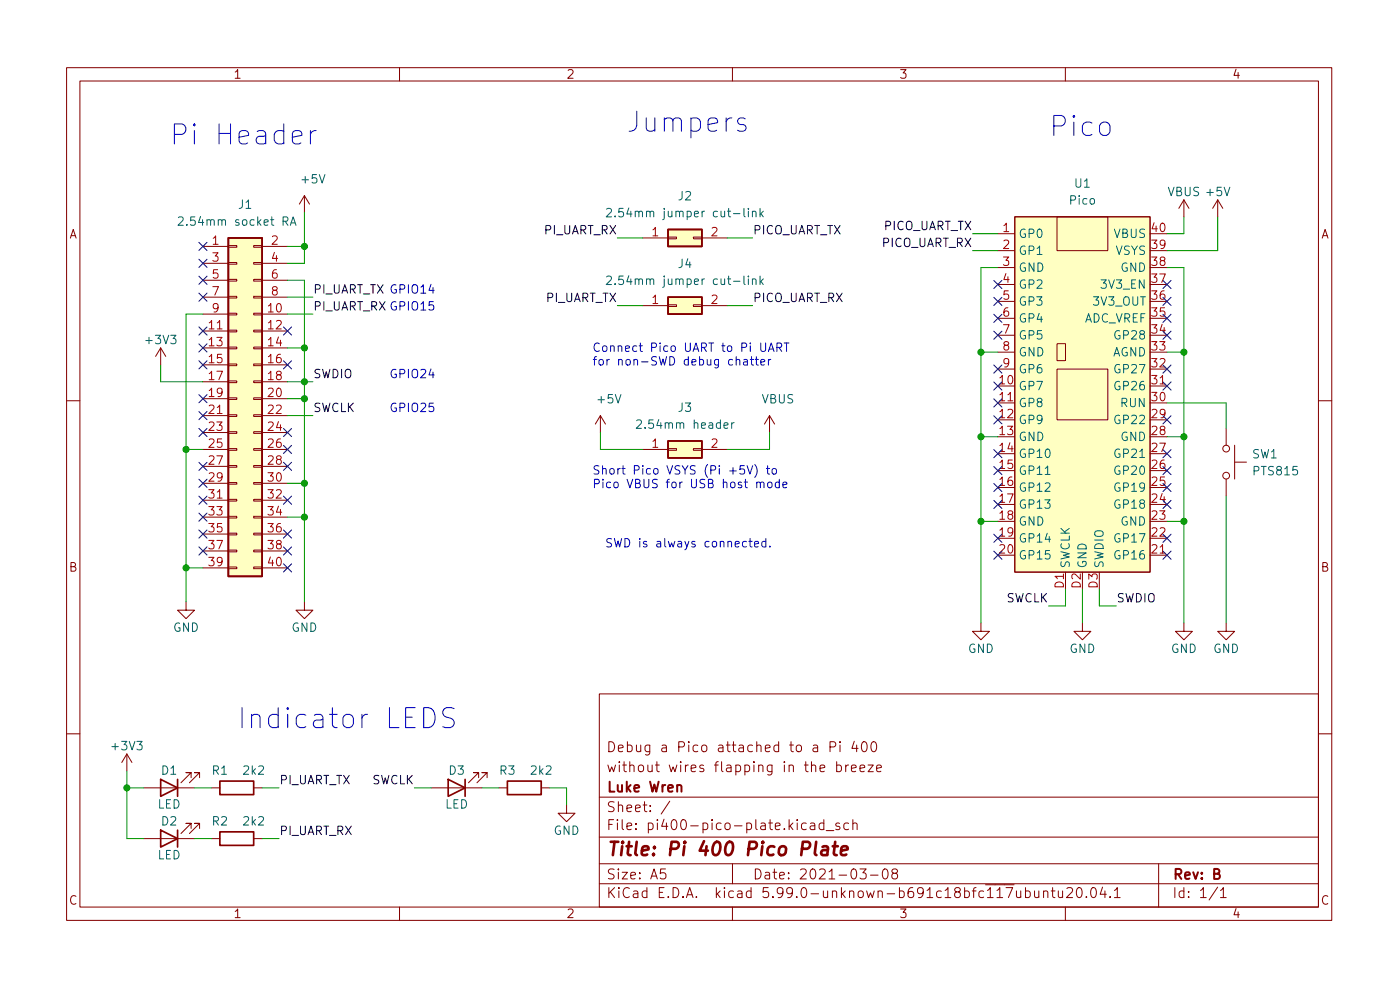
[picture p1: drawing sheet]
<svg xmlns="http://www.w3.org/2000/svg" width="210mm" height="148mm" viewBox="0 0 210 148" stroke-linecap="round" stroke-linejoin="round" font-family="sans-serif">
<g fill="none" stroke="#840000" stroke-width=".15">
<path d="M10 10.2h190v128h-190zM12 12.2h186v124h-186zM60 10.2v2M110 10.2v2M160 10.2v2M30.5 37h3.8M30.5 39.5h3.8M34.3 39.4h1.3v.3h-1.3zM34.3 36.9h1.3v.2h-1.3zM38.1 39.4h1.3v.3h-1.3zM38.1 36.9h1.3v.2h-1.3zM39.4 37h3.8"/>
<path d="M39.4 39.5h3.8M45.7 29.4l-.7 1.2M45.7 29.4v2.5M45.7 29.4l.8 1.2M96.5 35.7h3.8M100.3 35.6h1.3v.2h-1.3zM104.1 35.6h1.3v.2h-1.3zM105.4 35.7h3.8M149.9 35.1h2.5M149.9 37.6h2.5M152.4 32.5h20.3v53.4h-20.3zM158.7 32.5h7.7v5.1h-7.7z"/>
<path d="M177.8 30l-.8 1.3M177.8 30v2.5M177.8 30l.8 1.3M182.9 30l-.8 1.3M182.9 30v2.5M182.9 30l.7 1.3M24.1 52.2l-.7 1.3M24.1 52.2v2.6M24.1 52.2l.8 1.3M30.5 47.2h3.8M30.5 49.7h3.8M30.5 52.2h3.8"/>
<path d="M30.5 54.8h3.8M30.5 57.3h3.8M30.5 59.9h3.8M30.5 42.1h3.8M30.5 44.6h3.8M34.3 59.7h1.3v.3h-1.3zM34.3 57.2h1.3v.2h-1.3zM34.3 54.6h1.3v.3h-1.3zM34.3 52.1h1.3v.3h-1.3zM34.3 49.6h1.3v.2h-1.3zM34.3 47h1.3v.3h-1.3zM34.3 44.5h1.3v.2h-1.3z"/>
<path d="M34.3 41.9h1.3v.3h-1.3zM38.1 59.7h1.3v.3h-1.3zM38.1 57.2h1.3v.2h-1.3zM38.1 54.6h1.3v.3h-1.3zM38.1 52.1h1.3v.3h-1.3zM38.1 49.6h1.3v.2h-1.3zM38.1 47h1.3v.3h-1.3zM38.1 44.5h1.3v.2h-1.3zM38.1 41.9h1.3v.3h-1.3zM39.4 47.2h3.8M39.4 49.7h3.8M39.4 52.2h3.8"/>
<path d="M39.4 54.8h3.8M39.4 57.3h3.8M39.4 59.9h3.8M39.4 42.1h3.8M39.4 44.6h3.8M96.5 45.9h3.8M100.3 45.8h1.3v.2h-1.3zM104.1 45.8h1.3v.2h-1.3zM105.4 45.9h3.8M149.9 40.2h2.5M149.9 42.7h2.5M149.9 45.2h2.5"/>
<path d="M149.9 47.8h2.5M149.9 50.3h2.5M149.9 52.9h2.5M149.9 55.4h2.5M158.7 55.4h7.7v7.6h-7.7zM158.7 51.6h1.3v2.5h-1.3zM172.7 57.9h2.6M10 60.2h2M30.5 67.5h3.8M30.5 62.4h3.8M30.5 64.9h3.8M30.5 70h3.8"/>
<path d="M30.5 72.6h3.8M30.5 75.1h3.8M30.5 77.6h3.8M34.3 77.5h1.3v.3h-1.3zM34.3 75h1.3v.2h-1.3zM34.3 72.4h1.3v.3h-1.3zM34.3 69.9h1.3v.2h-1.3zM34.3 67.3h1.3v.3h-1.3zM34.3 64.8h1.3v.3h-1.3zM34.3 62.3h1.3v.2h-1.3zM38.1 77.5h1.3v.3h-1.3zM38.1 75h1.3v.2h-1.3z"/>
<path d="M38.1 72.4h1.3v.3h-1.3zM38.1 69.9h1.3v.2h-1.3zM38.1 67.3h1.3v.3h-1.3zM38.1 64.8h1.3v.3h-1.3zM38.1 62.3h1.3v.2h-1.3zM39.4 67.5h3.8M39.4 62.4h3.8M39.4 64.9h3.8M39.4 70h3.8M39.4 72.6h3.8M39.4 75.1h3.8M39.4 77.6h3.8"/>
<path d="M90.2 62.4l-.8 1.3M90.2 62.4v2.5M90.2 62.4l.7 1.3M96.5 67.5h3.8M100.3 67.3h1.3v.3h-1.3zM104.1 67.3h1.3v.3h-1.3zM105.4 67.5h3.8M115.6 62.4l-.8 1.3M115.6 62.4v2.5M115.6 62.4l.7 1.3M149.9 60.5h2.5M184.1 64.3v2.5"/>
<path d="M184.1 71.9v2.6M185.4 69.4h1.8M185.4 66.8v5.1M198 60.2h2M27.9 90.3v1.3h1.3l-1.3 1.3-1.2-1.3h1.2M30.5 80.2h3.8M30.5 82.7h3.8M30.5 85.3h3.8M34.3 85.1h1.3v.3h-1.3zM34.3 82.6h1.3v.2h-1.3zM34.3 80h1.3v.3h-1.3zM38.1 85.1h1.3v.3h-1.3z"/>
<path d="M38.1 82.6h1.3v.2h-1.3zM38.1 80h1.3v.3h-1.3zM39.4 80.2h3.8M39.4 82.7h3.8M39.4 85.3h3.8M45.7 90.3v1.3h1.3l-1.3 1.3-1.3-1.3h1.3M147.3 93.5v1.3h1.3l-1.3 1.2-1.3-1.2h1.3M162.6 93.5v1.3h1.2l-1.2 1.2-1.3-1.2h1.3M172.7 83.3h2.6M177.8 93.5v1.3h1.3l-1.3 1.2-1.3-1.2h1.3M184.1 93.5v1.3h1.3l-1.3 1.2-1.2-1.2h1.2M10 110.2h2"/>
<path d="M19 113.2l-.7 1.3M19 113.2v2.5M19 113.2l.8 1.3M21.6 118.3h7.6M28.7 116.7v-.7h-.8h.8l-1.5 1.5M30 116.7v-.7h-.8h.8l-1.6 1.5M31.7 118.3h1.3M38.1 118.3h1.3M64.8 118.3h7.6M71.9 116.7v-.7h-.8h.8l-1.5 1.5M73.2 116.7v-.7h-.8h.8l-1.6 1.5M74.9 118.3h1.3"/>
<path d="M81.3 118.3h1.2M90 104.2h108v32h-108zM90 119.7h108M124.7 112.1h.5a.41 .41 0 0 0 .3-.4 .41 .41 0 0 0-.3-.4h-.5v1.5M125.7 114.9l.4-.1 .3 .3v.5l-.2 .2h-.5M125.7 114.3v1.5M126.2 111.3v.2M126.2 111.8v1M127 114.8v1M127.4 114.8l-.2 .1-.2 .2M127.9 115.3l.7-.1-.1-.3-.4-.1-.2 .3v.7h.6M128.3 111.3l-.4 1h1"/>
<path d="M128.7 111.8v1M129.2 115.3l.7-.1-.1-.3-.4-.1-.2 .3v.7h.6M129.5 111.5l.4-.2a.94 .94 0 0 1 0 1.5h-.2a.91 .91 0 0 1-.2-1.3zM130.4 114.8h.8l-.8 1h.8M130.9 111.5l.4-.2a.94 .94 0 0 1 0 1.5h-.1a.91 .91 0 0 1-.3-1.3zM131.7 115.3l.7-.1-.1-.3-.4-.1-.2 .3v.7h.6M198 110.2h2M21.6 125.9h7.6M28.7 124.4v-.8h-.8h.8l-1.5 1.5M30 124.4v-.8h-.8h.8l-1.6 1.5M31.7 125.9h1.3M38.1 125.9h1.3"/>
<path d="M60 136.2v2M85.1 120.8v1.3h1.3l-1.3 1.3-1.3-1.3h1.3M90 132.7h108M90 129.7h108M90 125.7h108M99.9 130.4h-.7v.8l.2-.2 .5 .1 .1 .2-.1 .5-.2 .1h-.3l-.2-.1M100.6 120.3l-1.3 1.9M110 136.2v2M110 129.7v3M121.1 123.6l-.4-.1-.3 .3v.5l.1 .2h.6M121.7 123.6h.6l.1 .9M122.4 123.9l-.5 .1a.29 .29 0 0 0-.3 .3 .29 .29 0 0 0 .3 .2h.5"/>
<path d="M123.7 123.6l-.4-.1-.3 .3v.5l.2 .2h.5M123.7 123v1.5M124.1 124.7h1.1M126.1 123.6l-.4-.1-.2 .3 .1 .2 .5 .1v.4h-.6M127.4 123.6l-.4-.1-.3 .3v.5l.2 .2h.5M128.1 123.7a.37 .37 0 0 1 .6 .1v.7M128.1 123v1.5M129.2 130.4h.9l-.5 .6a.41 .41 0 0 1 .5 .3v.4l-.2 .2h-.5l-.2-.1M130.7 131.4h1.2M132.7 130.5l.3-.1a.94 .94 0 0 1 0 1.5h-.1a1 1 0 0 1-.2-1.4zM134.2 131.1l-.3-.3 .1-.2 .2-.2 .5 .1 .1 .2-.1 .2-.6 .3-.2 .2 .1 .4 .2 .1h.5l.1-.2-.1-.5-.2-.1M155.4 133.7v1a.41 .41 0 0 0 .6-.1"/>
<path d="M156 133.7v1M156.7 133.9a.37 .37 0 0 1 .7 .1v.7M156.7 133.7v1M157.9 133.7h.5M158.1 133.2v1.3l.1 .2h.2M158.9 133.7l.1 1a.41 .41 0 0 0 .6-.1M159.6 133.7v1M160 136.2v2M160.2 133.4l.2-.2 .5 .1a.41 .41 0 0 1 .1 .6l-.8 .8h.9M161.8 133.4l.4-.2a.94 .94 0 0 1 0 1.5h-.2a.91 .91 0 0 1-.2-1.3zM163.2 134.6v.1M164 133.3l.3-.1a.94 .94 0 0 1 0 1.5h-.1a1 1 0 0 1-.2-1.4z"/>
<path d="M165.6 133.2l-.4 1h1M165.9 133.7v1M166.7 134.6v.1M167.4 133.7l.4-.5v1.5M167.4 134.7h.8M174 129.7v6.5M182.9 133.2l-1.3 1.9M183.3 133.7l.4-.5v1.5M183.3 134.7h.9"/>
<circle cx="184.2" cy="67.3" r=".51"/>
<circle cx="184.2" cy="71.4" r=".51"/>
</g>
<path d="M120.4 127.4h.8a.55 .55 0 0 0 .5-.5 .55 .55 0 0 0-.4-.5h-.7l-.3 2M122.6 126.4l-.2 1.7 .2 .3M123.5 127.1l.2-.1 .6 .1 .1 .2-.2 1.1M124.3 127.5l-.6 .1a.4 .4 0 0 0-.4 .4 .4 .4 0 0 0 .3 .4l.6-.1M125.1 127h.7M125.4 126.4l-.2 1.7 .1 .2 .4 .1M126.3 127.7l1-.2-.1-.4-.1-.1-.6 .1-.2 1 .2 .3 .6-.1" fill="none" stroke="#840000" stroke-width=".4"/>
<path d="M101.7 118a.37 .37 0 0 1 .6 .1v.7" fill="none" stroke="#840000" stroke-width=".3"/>
<g fill="none" stroke="#840000" stroke-width=".25">
<path d="M34.3 35.7h5.1v50.8h-5.1zM100.3 34.5h5.1v2.5h-5.1zM100.3 44.6h5.1v2.6h-5.1zM100.3 66.2h5.1v2.5h-5.1zM24.1 117l2.6 1.3-2.6 1.2zM26.7 117v2.5M33 117.3h5.1v2h-5.1zM67.3 117l2.5 1.3-2.5 1.2zM69.8 117v2.5M76.2 117.3h5.1v2h-5.1zM24.1 124.6l2.6 1.3-2.6 1.3zM26.7 124.6v2.6"/>
<path d="M33 124.9h5.1v2h-5.1z"/>
</g>
<g fill="#ffffc2" stroke="#ffffc2" stroke-width=".15">
<path d="M100.3 66.2h5.1v2.5h-5.1z"/>
<path d="M100.3 44.6h5.1v2.6h-5.1z"/>
<path d="M100.3 34.5h5.1v2.5h-5.1z"/>
<path d="M34.3 35.7h5.1v50.8h-5.1z"/>
<path d="M152.4 32.5h20.3v53.4h-20.3z"/>
</g>
<g fill="none" stroke="#006464" stroke-width=".15">
<path d="M26.8 32.7l.5-.1 .2 .1v.2l-.8 .9h.8M42.5 33.2h.6l.1-.2v-.3l-.2-.1h-.5v1.2M42.8 33.2l.4 .6M43.6 33.8l.4-1.2 .4 1.2M43.7 33.5h.6M91.1 31.4l.5-.1 .2 .1v.2l-.8 1h.8M92.4 32.4v.2M112.4 31.3v.1M112.4 31.7v.9M113 31.8l.2-.1 .3 .1v.8M113 31.7v.9M114.1 31.3v1.3"/>
<path d="M114.3 32.1l.3 .5M114.6 31.7l-.5 .5M91.1 41.6l.5-.2 .2 .2v.2l-.8 .9h.8M92.4 42.6v.1M112.4 41.4v.2M112.4 41.9v.8M113 42l.2-.1h.3v.8M113 41.9v.8M114.1 41.4v1.3M114.3 42.2l.3 .5M114.6 41.9l-.5 .5M95.6 63.2l.5-.2 .2 .2v.2l-.7 .9h.7"/>
<path d="M109.9 63.5v.8M110.2 63.5h-.2l-.1 .2"/>
</g>
<g fill="none" stroke="#0000c2" stroke-width=".15">
<path d="M46.6 19.6v2M47.5 19.6a.77 .77 0 0 0-.9 .6M111.9 17.8l-.3-.1h-.4l-.3 .1-.1 .3 .1 .5 1 .2 .2 .3-.2 .5-.3 .1h-.5l-.3-.1M110.6 54.1l.1-.1h.4v.8M111.7 54h.5l.1 .8M112.3 54.3h-.5a.25 .25 0 0 0-.2 .3 .25 .25 0 0 0 .2 .2l.5-.1M112.7 54h.5M112.9 53.5v1.1l.3 .2M113.4 54h.5M113.6 53.5v1.1l.3 .2M114.3 51.5v1l.2 .3h.2l.3-.3v-1M114.3 54.4l.6-.1-.1-.3h-.4l-.1 .1v.6h.5"/>
<path d="M115.4 52.8l.4-1.3 .5 1.3M115.4 54v.8M115.5 52.4h.6M115.8 54h-.3l-.1 .2M116.7 52.2l.6-.1 .1-.2-.1-.3-.1-.1h-.5v1.3M117 52.2l.4 .6M117.8 51.5h.7M118.1 51.5v1.3M111.8 69.9h-.6l-.1 .6 .2-.1 .4 .1 .1 .1v.5l-.2 .1-.5-.1M112.2 69.9l.4 1.3 .4-1.3M113.3 69.7a1.46 1.46 0 0 1 0 2M113.7 72.5l.1-.1h.3l.1 .8"/>
<path d="M113.7 72.4v.8M114.2 72.6l.2-.2h.3v.8M115.1 70.3h.5M115.3 69.9v1.1l.3 .2M115.4 72.4h.3l.2 .2v.4l-.2 .2h-.3l-.1-.2v-.4zM116.1 70.4l.3-.1 .2 .3v.3l-.2 .3-.3-.1-.2-.2v-.3zM117 72.4h-.3l-.3 .2v.4l.2 .2h.4M117 72v1.2M117.6 72.8l.6-.1-.1-.3h-.3l-.2 .2v.6h.5M112.5 81.3h.5M112.7 80.8v1.1l.3 .2M113.3 81.7l.6-.1v-.3h-.4l-.2 .1 .1 .6h.5"/>
<path d="M115 81.3h-.4l-.2 .2v.4l.1 .1h.5M115 80.8v1.3M115.6 82v.1M63.6 106.2h.8a1.64 1.64 0 0 1 .7 2.6l-.3 .3-.4 .1h-.8zM68.2 106.4l-.4-.2h-.7a.73 .73 0 0 0-.6 .7 .73 .73 0 0 0 .6 .8 1.1 1.1 0 0 1 1.1 .7 .77 .77 0 0 1-.6 .8h-.7l-.4-.1"/>
</g>
<g fill="none" stroke="#009600" stroke-width=".15">
<path d="M43.2 37h2.5M45.7 31.9v7.6h-2.5M92.7 35.7h3.8M109.2 35.7h3.8M146 35.1h3.9M146 37.6h3.9M177.8 32.5v2.6h-2.5M182.9 32.5v5.1h-7.6M24.1 54.8v2.5h6.4M30.5 47.2h-2.6v43.1M43.2 42.1h2.5v48.2M43.2 57.3h3.8"/>
<path d="M43.2 44.6h3.8M43.2 47.2h3.8M43.2 59.9h2.5M43.2 52.2h2.5M92.7 45.9h3.8M109.2 45.9h3.8M147.3 52.9h2.6M149.9 40.2h-2.6v53.3M175.3 40.2h2.5v53.3M175.3 52.9h2.5M27.9 67.5h2.6M43.2 62.4h3.8"/>
<path d="M43.2 72.6h2.5M43.2 77.6h2.5M90.2 64.9v2.6h6.3M115.6 64.9v2.6h-6.4M147.3 65.6h2.6M147.3 78.3h2.6M175.3 60.5h8.8v3.8M175.3 65.6h2.5M175.3 78.3h2.5M184.1 74.5v19M27.9 85.3h2.6M160 88.4v2.6h-2.5"/>
<path d="M162.6 88.4v5.1M165.1 88.4v2.6h2.5M19 115.7v10.2h2.6M19 118.3h2.6M29.2 118.3h2.5M39.4 118.3h2.5M62.2 118.3h2.6M72.4 118.3h2.5M82.5 118.3h2.6v2.5M29.2 125.9h2.5M39.4 125.9h2.5"/>
</g>
<g fill="none" stroke="#000084" stroke-width=".15">
<path d="M29.9 38.9l1.2 1.2M29.9 36.4l1.2 1.2M31.1 38.9l-1.2 1.2M31.1 36.4l-1.2 1.2M29.9 41.5l1.2 1.2M29.9 44l1.2 1.2M29.9 51.6l1.2 1.2M29.9 54.2l1.2 1.2M29.9 59.2l1.2 1.3M29.9 49.1l1.2 1.2M31.1 41.5l-1.2 1.2M31.1 44l-1.2 1.2"/>
<path d="M31.1 59.2l-1.2 1.3M31.1 49.1l-1.2 1.2M31.1 51.6l-1.2 1.2M31.1 54.2l-1.2 1.2M42.6 49.1l1.2 1.2M42.6 54.2l1.2 1.2M43.8 49.1l-1.2 1.2M43.8 54.2l-1.2 1.2M149.3 47.2l1.2 1.2M149.3 49.7l1.2 1.2M149.3 54.8l1.2 1.2M149.3 57.3l1.2 1.3"/>
<path d="M149.3 59.9l1.2 1.2M149.3 42.1l1.2 1.2M149.3 44.6l1.2 1.3M150.5 47.2l-1.2 1.2M150.5 49.7l-1.2 1.2M150.5 54.8l-1.2 1.2M150.5 57.3l-1.2 1.3M150.5 59.9l-1.2 1.2M150.5 42.1l-1.2 1.2M150.5 44.6l-1.2 1.3M174.7 44.6l1.2 1.3M174.7 47.2l1.2 1.2"/>
<path d="M174.7 49.7l1.2 1.2M174.7 54.8l1.2 1.2M174.7 57.3l1.2 1.3M174.7 42.1l1.2 1.2M175.9 57.3l-1.2 1.3M175.9 44.6l-1.2 1.3M175.9 47.2l-1.2 1.2M175.9 49.7l-1.2 1.2M175.9 54.8l-1.2 1.2M175.9 42.1l-1.2 1.2M29.9 71.9l1.2 1.3M29.9 79.6l1.2 1.2"/>
<path d="M29.9 69.4l1.2 1.2M29.9 64.3l1.2 1.2M29.9 74.5l1.2 1.2M29.9 61.8l1.2 1.2M29.9 77l1.2 1.2M31.1 71.9l-1.2 1.3M31.1 79.6l-1.2 1.2M31.1 69.4l-1.2 1.2M31.1 64.3l-1.2 1.2M31.1 74.5l-1.2 1.2M31.1 61.8l-1.2 1.2M31.1 77l-1.2 1.2"/>
<path d="M42.6 79.6l1.2 1.2M42.6 64.3l1.2 1.2M42.6 74.5l1.2 1.2M42.6 66.9l1.2 1.2M42.6 69.4l1.2 1.2M43.8 69.4l-1.2 1.2M43.8 66.9l-1.2 1.2M43.8 79.6l-1.2 1.2M43.8 64.3l-1.2 1.2M43.8 74.5l-1.2 1.2M149.3 75.1l1.2 1.2M149.3 72.6l1.2 1.2"/>
<path d="M149.3 70l1.2 1.3M149.3 67.5l1.2 1.2M149.3 62.4l1.2 1.2M150.5 70l-1.2 1.3M150.5 72.6l-1.2 1.2M150.5 75.1l-1.2 1.2M150.5 67.5l-1.2 1.2M150.5 62.4l-1.2 1.2M174.7 67.5l1.2 1.2M174.7 62.4l1.2 1.2M174.7 70l1.2 1.3M174.7 75.1l1.2 1.2"/>
<path d="M174.7 72.6l1.2 1.2M175.9 67.5l-1.2 1.2M175.9 62.4l-1.2 1.2M175.9 70l-1.2 1.3M175.9 75.1l-1.2 1.2M175.9 72.6l-1.2 1.2M29.9 82.1l1.2 1.2M31.1 82.1l-1.2 1.2M42.6 82.1l1.2 1.2M42.6 84.6l1.2 1.3M43.8 82.1l-1.2 1.2M43.8 84.6l-1.2 1.3"/>
<path d="M149.3 82.7l1.2 1.3M149.3 80.2l1.2 1.2M150.5 82.7l-1.2 1.3M150.5 80.2l-1.2 1.2M174.7 82.7l1.2 1.3M174.7 80.2l1.2 1.2M175.9 82.7l-1.2 1.3M175.9 80.2l-1.2 1.2"/>
</g>
<g fill="#009600" stroke="#009600" stroke-width=".15">
<circle cx="27.9" cy="85.3" r=".46"/>
<circle cx="45.7" cy="72.6" r=".46"/>
<circle cx="45.7" cy="77.6" r=".46"/>
<circle cx="27.9" cy="67.5" r=".46"/>
<circle cx="147.3" cy="52.9" r=".46"/>
<circle cx="19" cy="118.3" r=".46"/>
<circle cx="147.3" cy="65.6" r=".46"/>
<circle cx="147.3" cy="78.3" r=".46"/>
<circle cx="177.8" cy="78.3" r=".46"/>
<circle cx="177.8" cy="52.9" r=".46"/>
<circle cx="177.8" cy="65.6" r=".46"/>
<circle cx="45.7" cy="57.3" r=".46"/>
<circle cx="45.7" cy="59.9" r=".46"/>
<circle cx="45.7" cy="52.2" r=".46"/>
<circle cx="45.7" cy="37" r=".46"/>
</g>
<g font-size="4.2" fill="#0000c2">
<text x="25.4" y="21.7">Pi Header</text>
<text x="94" y="19.8">Jumpers</text>
<text x="157.5" y="20.5">Pico</text>
<text x="35.6" y="109.4">Indicator LEDS</text>
</g>
<text font-size="2.8" fill="#840000" x="91" y="128.5">Title: Pi 400 Pico Plate</text>
<g font-size="2.1" fill="#840000">
<text x="91" y="112.9">Debug a Pico attached to a Pi 400</text>
<text x="91" y="118.9">Luke Wren</text>
<text x="91" y="115.9">without wires flapping in the breeze</text>
<text x="91" y="124.6">File: pi400-pico-plate.kicad_sch</text>
<text x="91" y="121.9">Sheet: /</text>
<text x="91" y="134.8">KiCad E.D.A. kicad 5.99.0-unknown-b691c18bfc~117~ubuntu20.04.1</text>
<text x="91" y="132">Size: A5</text>
<text x="113" y="132">Date: 2021-03-08</text>
<text x="176" y="132">Rev: B</text>
<text x="176" y="134.8">Id: 1/1</text>
</g>
<g font-size="1.8" fill="#840000">
<text x="35" y="11.8">1</text>
<text x="85" y="11.8">2</text>
<text x="135" y="11.8">3</text>
<text x="185" y="11.8">4</text>
<text x="10.3" y="35.8">A</text>
<text x="198.4" y="35.8">A</text>
<text x="10.3" y="85.8">B</text>
<text x="198.4" y="85.8">B</text>
<text x="10.3" y="135.8">C</text>
<text x="35" y="137.8">1</text>
<text x="85" y="137.8">2</text>
<text x="135" y="137.8">3</text>
<text x="185" y="137.8">4</text>
<text x="198.4" y="135.8">C</text>
</g>
<g font-size="1.8" fill="#006464">
<text x="45.4" y="27.5">+5V</text>
<text x="161.4" y="28.2">U1</text>
<text x="175.3" y="29.4">VBUS +5V</text>
<text x="27.7" y="33.9">2.54mm socket RA</text>
<text x="35.8" y="31.3">J1</text>
<text x="93" y="32.6">2.54mm jumper cut-link</text>
<text x="101.9" y="30.1">J2</text>
<text x="152.9" y="35.7">GP0</text>
<text x="160.7" y="30.7">Pico</text>
<text x="167.3" y="35.7">VBUS</text>
<text x="101.9" y="40.2">J4</text>
<text x="152.9" y="38.3">GP1</text>
<text x="152.9" y="40.8">GND</text>
<text x="167.5" y="38.3">VSYS</text>
<text x="168.3" y="40.8">GND</text>
<text x="93" y="42.8">2.54mm jumper cut-link</text>
<text x="152.9" y="43.3">GP2</text>
<text x="152.9" y="45.9">GP3</text>
<text x="164.3" y="45.9">3V3_OUT</text>
<text x="165.6" y="43.3">3V3_EN</text>
<text x="22" y="51.7">+3V3</text>
<text x="152.9" y="48.4">GP4</text>
<text x="152.9" y="51">GP5</text>
<text x="152.9" y="53.5">GND</text>
<text x="162.7" y="48.4">ADC_VREF</text>
<text x="167" y="53.5">AGND</text>
<text x="167.7" y="51">GP28</text>
<text x="152.9" y="58.6">GP7</text>
<text x="152.9" y="56">GP6</text>
<text x="167.7" y="58.6">GP26</text>
<text x="167.7" y="56">GP27</text>
<text x="89.8" y="60.6">+5V</text>
<text x="96.4" y="64.4">2.54mm header</text>
<text x="101.9" y="61.8">J3</text>
<text x="114.4" y="60.6">VBUS</text>
<text x="152.9" y="61.1">GP8</text>
<text x="152.9" y="63.7">GP9</text>
<text x="167.7" y="63.7">GP22</text>
<text x="168.4" y="61.1">RUN</text>
<text x="152.9" y="66.2">GND</text>
<text x="152.9" y="68.7">GP10</text>
<text x="152.9" y="71.3">GP11</text>
<text x="167.7" y="71.3">GP20</text>
<text x="167.7" y="68.7">GP21</text>
<text x="168.3" y="66.2">GND</text>
<text x="188.1" y="68.8">SW1</text>
<text x="188.4" y="71.3">PTS815</text>
<text x="152.9" y="73.8">GP12</text>
<text x="152.9" y="76.4">GP13</text>
<text x="167.7" y="76.4">GP18</text>
<text x="167.7" y="73.8">GP19</text>
<text x="152.9" y="78.9">GND</text>
<text x="152.9" y="81.4">GP14</text>
<text x="152.9" y="84">GP15</text>
<text x="167.7" y="84">GP16</text>
<text x="167.7" y="81.4">GP17</text>
<text x="168.3" y="78.9">GND</text>
<text x="160.7" y="85.4" transform="rotate(-90 160.7 85.4)">SWCLK</text>
<text x="163.2" y="85.4" transform="rotate(-90 163.2 85.4)">GND</text>
<text x="165.7" y="85.4" transform="rotate(-90 165.7 85.4)">SWDIO</text>
<text x="26" y="94.8">GND</text>
<text x="43.8" y="94.8">GND</text>
<text x="145.4" y="98">GND</text>
<text x="160.6" y="98">GND</text>
<text x="175.8" y="98">GND</text>
<text x="182.2" y="98">GND</text>
<text x="17" y="112.6">+3V3</text>
<text x="24.3" y="116.3">D1</text>
<text x="31.9" y="116.3">R1</text>
<text x="36.6" y="116.3">2k2</text>
<text x="67.4" y="116.3">D3</text>
<text x="75.1" y="116.3">R3</text>
<text x="79.8" y="116.3">2k2</text>
<text x="23.6" y="121.4">LED</text>
<text x="24.3" y="123.9">D2</text>
<text x="31.9" y="123.9">R2</text>
<text x="36.6" y="123.9">2k2</text>
<text x="66.8" y="121.4">LED</text>
<text x="83.1" y="125.3">GND</text>
<text x="23.6" y="129">LED</text>
</g>
<g font-size="1.8" fill="#0f0f0f">
<text x="81.7" y="35.2">PI_UART_RX</text>
<text x="113" y="35.2">PICO_UART_TX</text>
<text x="132.6" y="34.5">PICO_UART_TX</text>
<text x="132.4" y="37.1">PICO_UART_RX</text>
<text x="81.9" y="45.3">PI_UART_TX</text>
<text x="113" y="45.3">PICO_UART_RX</text>
<text x="47" y="56.8">SWDIO</text>
<text x="47" y="61.9">SWCLK</text>
<text x="151" y="90.4">SWCLK</text>
<text x="167.6" y="90.4">SWDIO</text>
<text x="41.9" y="117.7">PI_UART_TX</text>
<text x="55.7" y="117.7">SWCLK</text>
<text x="41.9" y="125.4">PI_UART_RX</text>
</g>
<g font-size="1.8" fill="#a90000">
<text x="97.9" y="35.5">1</text>
<text x="106.8" y="35.5">2</text>
<text x="150.6" y="34.8">1</text>
<text x="173" y="34.8">40</text>
<text x="31.9" y="36.7">1</text>
<text x="31.9" y="39.3">3</text>
<text x="31.9" y="41.8">5</text>
<text x="40.8" y="36.7">2</text>
<text x="40.8" y="39.3">4</text>
<text x="40.8" y="41.8">6</text>
<text x="150.6" y="37.4">2</text>
<text x="150.6" y="39.9">3</text>
<text x="173" y="39.9">38</text>
<text x="173" y="37.4">39</text>
<text x="31.9" y="44.4">7</text>
<text x="31.9" y="46.9">9</text>
<text x="40.3" y="46.9">10</text>
<text x="40.8" y="44.4">8</text>
<text x="97.9" y="45.6">1</text>
<text x="106.8" y="45.6">2</text>
<text x="150.6" y="42.5">4</text>
<text x="150.6" y="45">5</text>
<text x="150.6" y="47.5">6</text>
<text x="173" y="47.5">35</text>
<text x="173" y="45">36</text>
<text x="173" y="42.5">37</text>
<text x="31.4" y="49.4">11</text>
<text x="31.4" y="52">13</text>
<text x="40.3" y="49.4">12</text>
<text x="40.3" y="52">14</text>
<text x="150.6" y="50.1">7</text>
<text x="150.6" y="52.6">8</text>
<text x="173" y="52.6">33</text>
<text x="173" y="50.1">34</text>
<text x="31.4" y="54.5">15</text>
<text x="31.4" y="57.1">17</text>
<text x="31.4" y="59.6">19</text>
<text x="40.3" y="54.5">16</text>
<text x="40.3" y="57.1">18</text>
<text x="40.3" y="59.6">20</text>
<text x="150.1" y="57.7">10</text>
<text x="150.6" y="55.2">9</text>
<text x="173" y="57.7">31</text>
<text x="173" y="55.2">32</text>
<text x="31.4" y="62.1">21</text>
<text x="31.4" y="64.7">23</text>
<text x="40.3" y="62.1">22</text>
<text x="40.3" y="64.7">24</text>
<text x="150.1" y="60.2">11</text>
<text x="150.1" y="62.8">12</text>
<text x="150.1" y="65.3">13</text>
<text x="173" y="65.3">28</text>
<text x="173" y="62.8">29</text>
<text x="173" y="60.2">30</text>
<text x="31.4" y="67.2">25</text>
<text x="31.4" y="69.8">27</text>
<text x="40.3" y="67.2">26</text>
<text x="40.3" y="69.8">28</text>
<text x="97.9" y="67.2">1</text>
<text x="106.8" y="67.2">2</text>
<text x="150.1" y="67.9">14</text>
<text x="150.1" y="70.4">15</text>
<text x="173" y="70.4">26</text>
<text x="173" y="67.9">27</text>
<text x="31.4" y="72.3">29</text>
<text x="31.4" y="74.8">31</text>
<text x="31.4" y="77.4">33</text>
<text x="40.3" y="72.3">30</text>
<text x="40.3" y="74.8">32</text>
<text x="40.3" y="77.4">34</text>
<text x="150.1" y="72.9">16</text>
<text x="150.1" y="75.5">17</text>
<text x="173" y="75.5">24</text>
<text x="173" y="72.9">25</text>
<text x="31.4" y="79.9">35</text>
<text x="31.4" y="82.5">37</text>
<text x="40.3" y="79.9">36</text>
<text x="40.3" y="82.5">38</text>
<text x="150.1" y="78">18</text>
<text x="150.1" y="80.6">19</text>
<text x="150.1" y="83.1">20</text>
<text x="173" y="83.1">21</text>
<text x="173" y="80.6">22</text>
<text x="173" y="78">23</text>
<text x="31.4" y="85">39</text>
<text x="40.3" y="85">40</text>
<text x="159.8" y="88.3" transform="rotate(-90 159.8 88.3)">D1</text>
<text x="162.3" y="88.3" transform="rotate(-90 162.3 88.3)">D2</text>
<text x="164.8" y="88.3" transform="rotate(-90 164.8 88.3)">D3</text>
</g>
<g font-size="1.8" fill="#0000c2">
<text x="47" y="46.6">PI_UART_RX GPIO15</text>
<text x="47" y="44.1">PI_UART_TX GPIO14</text>
<text x="88.9" y="52.8">Connect Pico UART to Pi UART</text>
<text x="58.4" y="56.8">GPIO24</text>
<text x="88.9" y="54.9">for non-SWD debug chatter</text>
<text x="58.4" y="61.9">GPIO25</text>
<text x="88.9" y="71.2">Short Pico VSYS (Pi +5V) to</text>
<text x="88.9" y="73.3">Pico VBUS for USB host mode</text>
<text x="90.8" y="82.2">SWD is always connected.</text>
</g>
</svg>
